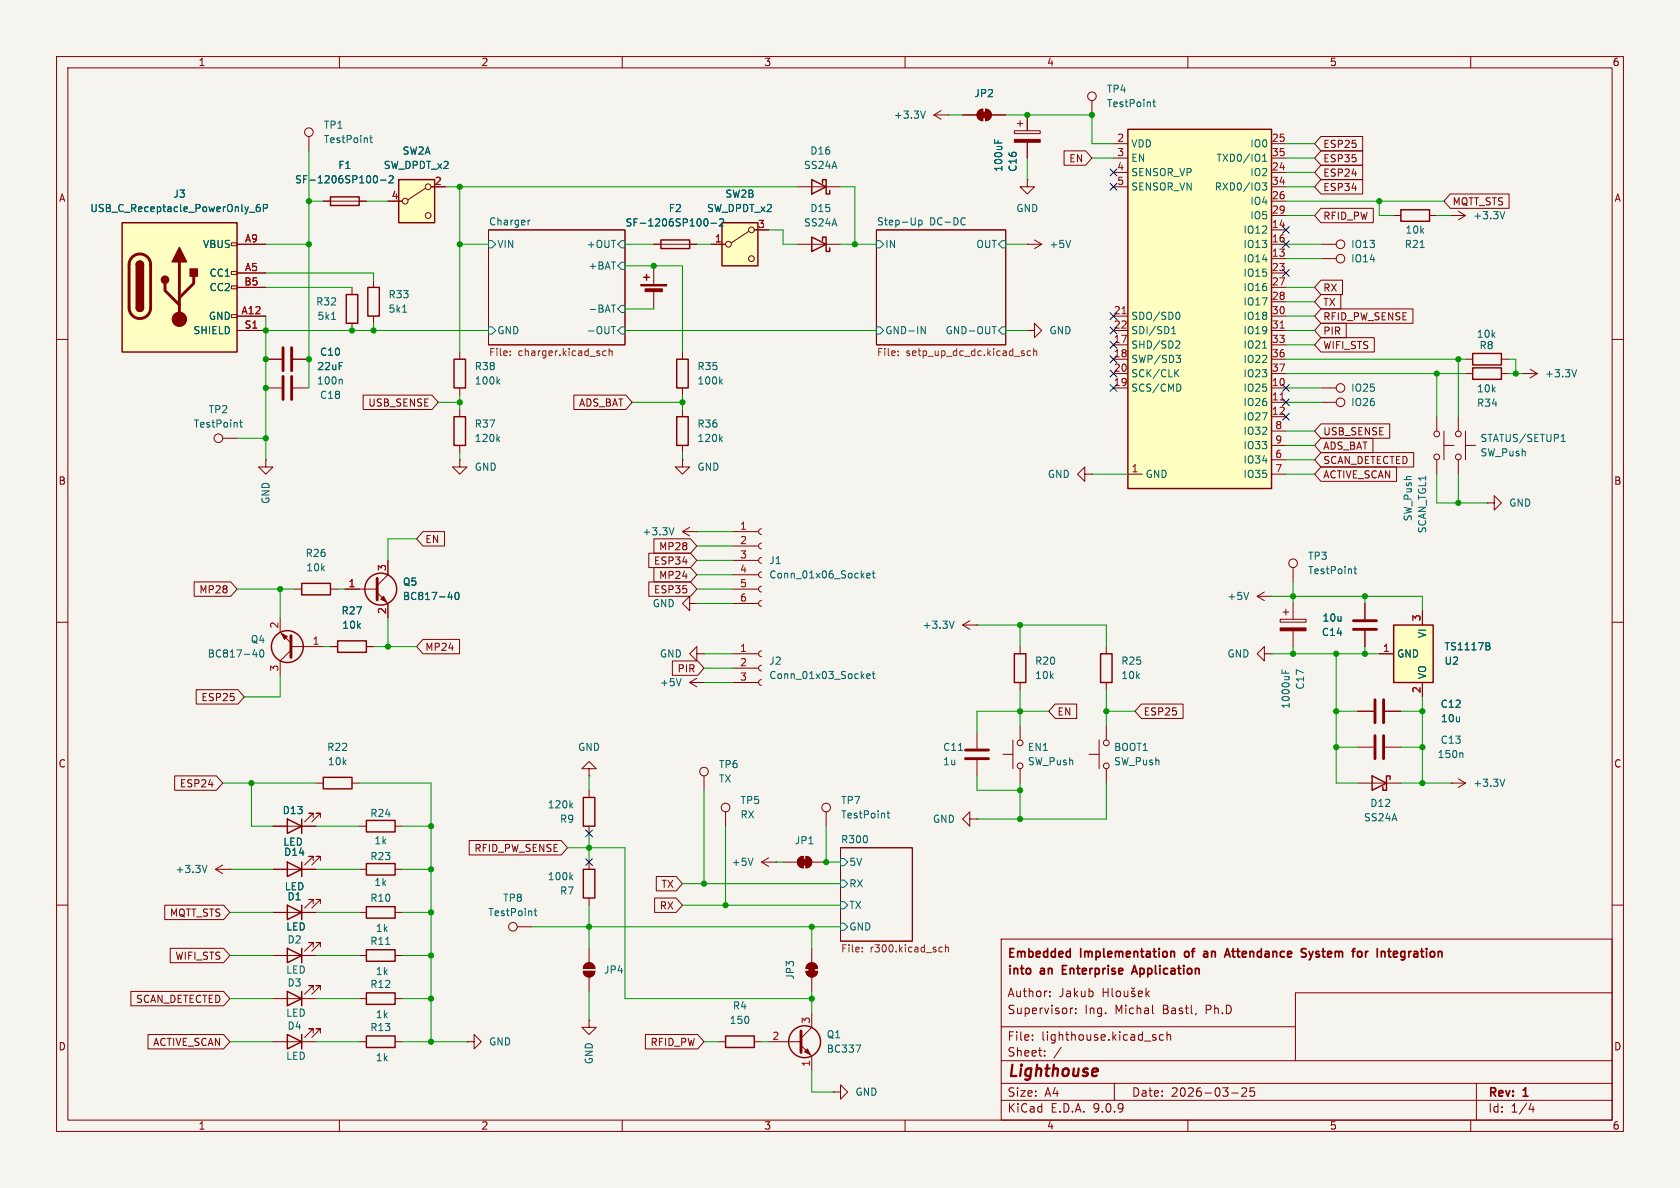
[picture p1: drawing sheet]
<svg xmlns="http://www.w3.org/2000/svg" width="297mm" height="210mm" viewBox="0 0 297 210" stroke-linecap="round" stroke-linejoin="round" font-family="sans-serif">
<path d="M0 0h297v210h-297z" fill="#f5f4ef" stroke="#f5f4ef" stroke-width=".18"/>
<g fill="none" stroke="#840000" stroke-width=".18">
<path d="M10 10h277v190h-277zM12 12h273v186h-273zM60 10v2M110 10v2M160 10v2M210 10v2M260 10v2M246.4 38.1h1.2M252.7 38.1h1.3M256.5 38.1h.1M256.5 38.1h2.6M257.8 37.3l1.3 .8"/>
<path d="M259.1 38.1l-1.3 .8M86.4 40.6h24.1v20.4h-24.1zM154.9 40.6h22.9v20.4h-22.9zM10 60h2M254 73.7v2.5M255.3 78.7h1.7M255.3 76.2v5.1M285 60h2M254 81.3v2.5M10 110h2M285 110h2M148.6 149.9h12.7v16.5h-12.7z"/>
<path d="M10 160h2M142.5 171.7h2a1.02 1.02 0 0 1-1 1 1.02 1.02 0 0 1-1-1zM142.8 170.5a1.02 1.02 0 0 1 1.1-.2 1.02 1.02 0 0 1 .6 .9h-2zM143.5 167.6v2.6M143.5 172.7v2.6M177 166h108v32h-108zM185.6 176.1v.1M185.6 175.3v.1M189.2 178.2v1M189.7 178.2l-.3 .1-.2 .2M190.2 179.1v.1M190.2 178.3v.1"/>
<path d="M195 174.7v1.5M195 175.4h.9M195.9 174.7v1.5M196.6 174.7v1.3l.2 .2M197.4 175.3l.2-.1 .4 .1 .1 .6-.1 .2-.4 .1-.2-.1zM198.7 175.2l.1 .9 .4 .1 .2-.1M199.4 175.2v1M200 174.6l.3 .2 .3-.2M200.6 175.3l-.4-.1-.2 .2 .1 .2 .5 .2v.3h-.6M201.2 175.7l.8-.1-.1-.3-.4-.1-.3 .2 .1 .7h.6M202.6 174.7v1.5M202.7 175.6l.5 .6"/>
<path d="M203.2 175.2l-.6 .6M203.7 179l.3 .2M285 160h2M285 175.5h-56v12M60 198v2M110 198v2M147.3 193h1.3v-1.2l1.3 1.2-1.3 1.3v-1.3M147.3 193h.1M160 198v2M177 194.5h108M177 191.5h108M177 187.5h108"/>
<path d="M182.5 183.8v.1M182.5 183v.1M184.7 185.8v.1M184.7 186.6v.1M187.6 185.1l-1.3 2M197 191.5v3M204 183.4l.3 .1 .1 .2-.2 .2h-.3M204 182.9l.3 .1M205.7 183l-.5-.1-.2 .3v.4l.1 .2h.6M206.3 183l.2-.1 .4 .1 .1 .9M206.3 182.4v1.5M210 198v2"/>
<path d="M217.7 193.2h1.2M219.5 192.4l.6-.1 .2 .1 .1 .3-.9 1.1h.9M221.7 192.3h-.7v.7l.2-.1h.5l.1 .3-.1 .5-.2 .1-.5-.1M229 181.5h-52M260 198v2M261 191.5v6.5M270.7 195l-.4 1.1h.9M271 195.6v1"/>
<circle cx="254" cy="76.7" r=".51"/>
<circle cx="254" cy="80.8" r=".51"/>
</g>
<path d="M194 189l.1 .4" fill="none" stroke="#840000" stroke-width=".4"/>
<g fill="none" stroke="#840000" stroke-width=".3">
<path d="M187.8 171.4h.5M188.6 170.7h-.8v1.5h.8M200.1 172.2l.5-1.5 .5 1.5M200.2 171.8h.7M207.1 168.3h.5v.9M209.5 168.3v.7M212.8 169l.2 .2 .5-.1M212.8 168.3l.5-.1 .2 .2M213.5 168.5l-.5 .1-.2 .2M216.5 169.2l.5-1.5 .5 1.5M216.6 168.8h.7M217.8 168.2h.5"/>
<path d="M230.3 168.4l.5 .1 .1 .4-.3 .3h-.3M230.3 167.7l.6 .1M231.4 168.2l.4 1M231.8 169.2l-.2 .3-.2 .2M232.1 168.2l-.3 1M240.5 168.2l.3 .3v.4l-.3 .3M241.4 168.2v1M241.6 168.3l-.2 .2M245.3 168.2h.6M245.6 169.1l.3 .1M246.6 168.2l-.3 .2v.6l.3 .2M247.1 168.5l-.8 .2"/>
</g>
<g fill="none" stroke="#006464" stroke-width=".18">
<path d="M93.7 38.9l-.3 .3M162.4 39l.4-.1 .2 .3-.1 .5h-.5M162.4 38.9v1.3M170.4 38.5l.2 .1M170.6 39.6l-.2 .2M266 37.4l-.4 1.3M86.4 57.8h.6l.6 .6-.6 .7h-.6zM86.4 42.5h.6l.6 .7-.6 .6h-.6zM108.1 57.7h.7M108.1 53.9h.7M109.9 57.8h.6v1.3h-.6l-.7-.7zM109.9 46.4h.6v1.2h-.6l-.7-.6z"/>
<path d="M109.9 54h.6v1.2h-.6l-.7-.6zM109.9 42.5h.6v1.3h-.6l-.7-.6zM154.9 42.5h.7l.6 .7-.6 .6h-.7zM154.9 57.8h.7l.6 .6-.6 .7h-.7zM162.9 57.7l.7 1.3v-1.3M175.4 57.7h.7M177.2 42.5h.6v1.3h-.6l-.7-.6zM177.2 57.8h.6v1.3h-.6l-.7-.7zM251.1 43.8h.7M148.6 159.4h.6l.7 .6-.7 .7h-.6zM148.6 155.6h.6l.7 .6-.7 .6h-.6zM148.6 151.8h.6l.7 .6-.7 .6h-.6z"/>
<path d="M148.6 163.2h.6l.7 .6-.7 .7h-.6z"/>
</g>
<g fill="none" stroke="#725600" stroke-width=".18">
<path d="M90.2 62.7v.2M90.2 62.1v.1M107.1 62.1l-.3-.1-.3 .3 .2 .5h.4M107.7 62.1l.2-.1 .3 .1v.8M107.7 61.6v1.3M158.8 62.7v.2M158.8 62.1v.1M180.9 62.4l.2 .2-.2 .3M180.9 62l.1 .1M182.2 62.1l-.4-.1-.2 .3 .1 .5h.5M182.7 62.1l.2-.1 .3 .1 .1 .8M182.7 61.6v1.3"/>
<path d="M152.4 168.2v.1M152.4 167.5v.1M166.1 168.2h.5M166.1 167.5h.5M167.1 167.6l.2-.2 .3 .1 .1 .8M167.1 167v1.3"/>
</g>
<path d="M247.6 37.1h5.1v2h-5.1z" fill="none" stroke="#840000" stroke-width=".25"/>
<g fill="#840000" stroke="#840000" stroke-width=".18">
<path d="M143 170.9h1v1.1h-1z"/>
<path d="M142.5 171.7h2a1.02 1.02 0 0 1-1 1 1.02 1.02 0 0 1-1-1z"/>
<path d="M142.8 170.5a1.02 1.02 0 0 1 1.1-.2 1.02 1.02 0 0 1 .6 .9h-2z"/>
</g>
<path d="M199.4 22.9h25.4v63.5h-25.4z" fill="#ffffc2"/>
<path d="M199.4 22.9h25.4v63.5h-25.4zM260.3 62.5h5.1v2h-5.1zM242.6 137.2l2.5 1.2-2.5 1.3zM245.7 137.8v-.6h-.6v2.5h-.6v-.6" fill="none" stroke="#840000" stroke-width=".25"/>
<g fill="none" stroke="#840000" stroke-width=".18">
<path d="M196.8 25.4h2.6M196.8 27.9h2.6M196.8 30.5h2.6M196.8 33h2.6M224.8 25.4h2.5M224.8 27.9h2.5M224.8 30.5h2.5M224.8 33h2.5M224.8 35.6h2.5M224.8 38.1h2.5M196.8 55.9h2.6M196.8 58.4h2.6"/>
<path d="M224.8 55.9h2.5M224.8 58.4h2.5M224.8 40.6h2.5M224.8 43.2h2.5M224.8 45.7h2.5M224.8 48.3h2.5M224.8 50.8h2.5M224.8 53.3h2.5M233.7 43.2h2.5M233.7 45.7h2.5M196.8 61h2.6M196.8 63.5h2.6"/>
<path d="M196.8 66h2.6M196.8 68.6h2.6M224.8 61h2.5M224.8 63.5h2.5M224.8 66h2.5M224.8 68.6h2.5M224.8 71.1h2.5M224.8 73.7h2.5M224.8 76.2h2.5M224.8 78.7h2.5M257.8 73.7v2.5M259.1 63.5h1.2"/>
<path d="M259.1 78.7h1.8M259.1 76.2v5.1M265.4 63.5h1.3M199.4 83.8h2.5M224.8 83.8h2.5M224.8 81.3h2.5M257.8 81.3v2.5M241.3 106.7v2.8M241.3 111.5v2.8M240 138.4h7.6"/>
<circle cx="237" cy="45.7" r=".76"/>
<circle cx="237" cy="43.2" r=".76"/>
<circle cx="257.8" cy="76.7" r=".51"/>
<circle cx="257.8" cy="80.8" r=".51"/>
</g>
<g fill="none" stroke="#006464" stroke-width=".18">
<path d="M223.2 32.3h.7l-.4 .5 .4 .1v.6l-.2 .1-.5-.1M223.2 28.5h.7M223.2 27.6l.4-.4v1.3M207.1 59h.8M207.1 58.1l.4-.4v1.3M208.2 55.2a.68 .68 0 0 1 .4 .6 .68 .68 0 0 1-.4 .7M207.9 65.9l.5 .7M207.9 62.8h.8l-.4 .5 .3 .1 .1 .4-.2 .3h-.4M208 60.3h.5l.1 .3-.8 .9h.8M208.4 65.3l-.7 .8M208.5 68l.3 .4-.3 .7M223.2 61.5h.7"/>
<path d="M276 78h.7M276.2 77l.2-.2v1.2"/>
</g>
<path d="M198.4 55.5h.7M226.3 58h.7M226.3 70.7h.7" fill="none" stroke="#a90000" stroke-width=".18"/>
<path d="M239.3 111.3h4M239.3 109.7h4" fill="none" stroke="#840000" stroke-width=".51"/>
<path d="M70.5 31.8h6.3v7.6h-6.3z" fill="#ffffc2"/>
<g fill="none" stroke="#840000" stroke-width=".18">
<path d="M54.6 24.1v2.6M57.1 35.6h7.7M68.6 35.6h2.5M75.2 33.3l-3.1 2M76.2 33h2.5M256.5 138.4h.1M256.5 138.4h2.6M257.8 137.7l1.3 .7M259.1 138.4l-1.3 .8"/>
<circle cx="54.6" cy="23.4" r=".76"/>
<circle cx="71.6" cy="35.6" r=".51"/>
<circle cx="75.7" cy="38.1" r=".51"/>
<circle cx="75.7" cy="33" r=".51"/>
</g>
<path d="M58.4 34.8h5.1v1.5h-5.1zM70.5 31.8h6.3v7.6h-6.3z" fill="none" stroke="#840000" stroke-width=".25"/>
<path d="M65.4 24.4h.4M65.5 23.9v1.1l.3 .2M66.2 31.1h.1a.68 .68 0 0 1 .5 .6 .68 .68 0 0 1-.5 .6h-.1M67.3 31.8h.9M68.8 31.2l.5-.1 .2 .3-.8 .9h.8M266 137.7l-.4 1.3" fill="none" stroke="#006464" stroke-width=".18"/>
<path d="M246.4 110.5h7v10.2h-7z" fill="#ffffc2"/>
<g fill="none" stroke="#840000" stroke-width=".25">
<path d="M61.2 52.1h2v5.1h-2zM260.3 65h5.1v2.1h-5.1zM194.6 115.6h2v5.1h-2zM246.4 110.5h7v10.2h-7zM64.8 145h5v2.1h-5zM103.1 141h2.1v5.1h-2.1zM103.1 153.7h2.1v5.1h-2.1zM50.8 167.6l2.5 1.3-2.5 1.3zM50.8 175.3l2.5 1.2-2.5 1.3zM53.3 167.6v2.6M53.3 175.3v2.5M64.8 175.5h5v2h-5z"/>
<path d="M64.8 167.9h5v2h-5zM50.8 182.9l2.5 1.3-2.5 1.2zM53.3 182.9v2.5M64.8 183.1h5v2.1h-5zM128.3 183.1h5v2.1h-5z"/>
<circle cx="142.2" cy="184.1" r="2.82"/>
</g>
<g fill="none" stroke="#840000" stroke-width=".18">
<path d="M193 17.8v2.5M181.6 31.8v1.2h1.3l-1.3 1.3-1.3-1.3h1.3M181.6 31.8h.1M62.2 50.8v1.3M62.2 57.2v1.2M233.7 68.6h2.5M233.7 71.1h2.5M259.1 66h1.2M265.4 66h1.3M269.2 66h.1M269.2 66h2.6M270.5 65.3l1.3 .7"/>
<path d="M271.8 66l-1.3 .8M120.6 94h2.6M120.6 94l1.3 .7M121.9 93.2l-1.3 .8M123.2 94h.1M129.5 94h4.6M129.5 96.5h4.6M129.5 99.1h4.6M134.6 93.5l-.3 .1-.2 .4 .2 .3 .3 .2M134.6 96l-.3 .2-.2 .3 .2 .4 .3 .1M134.6 98.6l-.3 .1-.2 .4 .2 .3 .3 .2M262.9 88.9h1.3v1.3l1.2-1.3-1.2-1.3v1.3"/>
<path d="M262.9 88.9h.1M121.9 106.7v1.3l-1.3-1.3 1.3-1.3v1.3h1.3M123.2 106.7h.1M123.2 115.6v1.2l-1.3-1.2 1.3-1.3v1.3h1.3M123.2 119.9l-1.3 .8M124.5 115.6h.1M129.5 115.6h4.6M129.5 118.1h4.6M129.5 101.6h4.6M129.5 104.1h4.6M129.5 106.7h4.6M134.6 115.1l-.3 .1-.2 .4 .2 .3 .3 .2"/>
<path d="M134.6 117.6l-.3 .2-.2 .3 .2 .4 .3 .1M134.6 101.1l-.3 .1-.2 .4 .2 .4 .3 .1M134.6 103.6l-.3 .2-.2 .3 .2 .4 .3 .1M134.6 106.2l-.3 .1-.2 .4 .2 .3 .3 .2M195.6 114.3v1.3M243.8 115.6h2.6M251.5 108v2.5M104.1 135.9h1.3l-1.3-1.3-1.2 1.3h1.2v1.3M104.1 137.2h.1M104.1 139.7v1.3M121.9 120.7h2.6M121.9 120.7l1.3 .7"/>
<path d="M124.5 120.7h.1M124.5 137.2v2.5M129.5 120.7h4.6M134.6 120.1l-.3 .2-.2 .4 .2 .3 .3 .2M195.6 120.7v1.2M240 132.1h2.8M240 125.7h2.8M244.9 132.1h2.7M244.9 125.7h2.7M251.5 120.7v2.5M63.5 146.1h1.3M69.8 146.1h1.3"/>
<path d="M104.1 146.1v1.2M104.1 152.4v1.3M104.1 158.8v1.2M134.6 152.4l1.3 .8M134.6 152.4h2.6M135.9 151.6l-1.3 .8M137.2 152.4h.1M138.4 152.4h2.6M141.3 151.7l.7-.3v2a1.02 1.02 0 0 1-.9-.6 1.02 1.02 0 0 1 .2-1.1zM142.5 151.4a1.02 1.02 0 0 1 1 1 1.02 1.02 0 0 1-1 1zM143.5 152.4h2.5M146 143.5v2.6"/>
<path d="M171.4 144.8v-1.3l-1.2 1.3 1.2 1.3v-1.3h1.3M172.7 144.8h.1M48.3 168.9h7.6M48.3 176.5h7.6M55.4 167.4v-.8h-.8h.8l-1.6 1.5M55.4 175v-.8h-.8h.8l-1.6 1.6M56.6 167.4v-.8h-.7h.7l-1.5 1.5M56.6 175v-.8h-.7h.7l-1.5 1.6M63.5 168.9h1.3M63.5 176.5h1.3M69.8 168.9h1.3M69.8 176.5h1.3"/>
<path d="M91.4 163.8h2.6M103.1 171.7h2.1a1.02 1.02 0 0 1-1.1 1 1.02 1.02 0 0 1-1-1zM103.4 170.5a1.02 1.02 0 0 1 1.1-.2 1.02 1.02 0 0 1 .7 .9h-2.1zM104.1 167.6v2.6M104.1 172.7v2.6M143.5 179.1v2.5l-1.9 1.9M48.3 184.2h7.6M55.4 182.6v-.7h-.8h.8l-1.6 1.5M56.6 182.6v-.7h-.7h.7l-1.5 1.5M63.5 184.2h1.3M69.8 184.2h1.3M82.5 184.2h1.3v-1.3l1.3 1.3-1.3 1.2v-1.2"/>
<path d="M82.5 184.2h.1M104.1 180.3v1.3h1.3l-1.3 1.3-1.2-1.3h1.2M104.1 180.3h.1M127 184.2h1.3M133.3 184.2h1.3M135.9 184.2h5.7M141.6 184.8l1.9 1.9v2.5"/>
<circle cx="193" cy="17" r=".76"/>
<circle cx="237" cy="71.1" r=".76"/>
<circle cx="237" cy="68.6" r=".76"/>
<circle cx="124.5" cy="136.4" r=".76"/>
<circle cx="146" cy="142.7" r=".76"/>
<circle cx="90.7" cy="163.8" r=".76"/>
</g>
<g fill="none" stroke="#006464" stroke-width=".18">
<path d="M203.8 18h.5M204 17.6v1.1l.3 .2M58.6 56.5h.7M278.7 65.3l-.4 1.3M119.1 93.3l-.4 1.3M120.4 120l-.4 1.2M153.2 119.5l.6-.1v-.2l-.4-.1-.2 .2 .1 .6h.5M153.2 101.8l.6-.2v-.2l-.4-.1-.2 .2 .1 .6h.5M154.2 119.1h.5M154.2 101.3h.5M154.4 118.7v1.1l.3 .2M154.4 100.9v1.1l.3 .2"/>
<path d="M263.1 113.6l.3 .3-.3 .3 .3 .3v.3l-.2 .1M258.4 133.1l.2 .2v.6M100.9 142.3l.3 .5M100.9 155l.3 .5M101.2 142l-.4 .5M101.2 154.7l-.4 .5M133.1 151.7l-.4 1.3M156.8 143.8h.5M157 143.3v1.1l.3 .2M68.2 166.9h.7M94.4 161h.5M94.6 160.6v1.1l.3 .2"/>
<path d="M151.3 184.7h.8l-.5 1.3"/>
</g>
<g fill="#840000" stroke="#840000" stroke-width=".18">
<path d="M103.1 171.7h2.1a1.02 1.02 0 0 1-1.1 1 1.02 1.02 0 0 1-1-1z"/>
<path d="M103.4 170.5a1.02 1.02 0 0 1 1.1-.2 1.02 1.02 0 0 1 .7 .9h-2.1z"/>
<path d="M141.7 151.9h1v1h-1z"/>
<path d="M141.3 151.7l.7-.3v2a1.02 1.02 0 0 1-.9-.6 1.02 1.02 0 0 1 .2-1.1z"/>
<path d="M142.5 151.4a1.02 1.02 0 0 1 1 1 1.02 1.02 0 0 1-1 1z"/>
<path d="M142.2 185.9l.5-.5 .6 1z"/>
</g>
<path d="M243.1 123.7v4.1M243.1 130v4.1M244.6 123.7v4.1M244.6 130v4.1M141.6 182.2v3.9" fill="none" stroke="#840000" stroke-width=".51"/>
<path d="M21.6 39.4h20.3v22.8h-20.3z" fill="#ffffc2"/>
<g fill="none" stroke="#840000" stroke-width=".18">
<path d="M166.4 19.6l-1.3 .7M173 19.6l.7-.3v2a1.02 1.02 0 0 1-.9-.6 1.02 1.02 0 0 1 .2-1.1zM174.2 19.3a1.02 1.02 0 0 1 1.1 1 1.02 1.02 0 0 1-1.1 1zM141 33h7.6M165.1 20.3l1.3 .8M165.1 20.3h2.5M167.6 20.3h.1M170.2 20.3h2.5M175.3 20.3h2.5M179.3 23.1h4.6v.5h-4.6zM179.8 21.8h1M180.3 21.3v1.1"/>
<path d="M181.6 20.3v2.8M181.6 25.1v2.8M40.9 42.9h1v.5h-1zM40.9 48h1v.5h-1zM40.9 50.5h1v.6h-1zM40.9 55.6h1v.5h-1zM41.9 43.2h5.1M41.9 48.3h5.1M41.9 50.8h5.1M41.9 55.9h5.1M41.9 58.4h5.1M66 49.5v1.3"/>
<path d="M66 55.9v1.3M115.6 43.2h7.6M141 43.2h7.6M181.6 58.4h1.3v-1.2l1.2 1.2-1.2 1.3v-1.3M181.6 58.4h.1M181.6 43.2h.1M181.6 43.2h2.5M182.9 42.4l1.2 .8M184.1 43.2l-1.2 .7M39.4 77.5h2.5M47 68.6h2.8M47 63.5h2.8"/>
<path d="M51.8 68.6h2.8M51.8 63.5h2.8M81.3 62.2v1.3M81.3 68.6v1.3M81.3 72.4v1.3M81.3 78.7v1.3M120.6 62.2v1.3M120.6 68.6v1.3M120.6 72.4v1.3M120.6 78.7v1.3M47 81.3v1.3h1.3l-1.3 1.2-1.3-1.2h1.3M47 81.3h.1"/>
<path d="M68.6 99.1v2.5l-1.9 1.9M81.3 81.3v1.3h1.2l-1.2 1.2-1.3-1.2h1.3M81.3 81.3h.1M120.6 81.3v1.3h1.3l-1.3 1.2-1.2-1.2h1.2M120.6 81.3h.1M191.8 83.8v-1.2l-1.3 1.2 1.3 1.3v-1.3h1.2M193 83.8h.1M49.5 109.2v2.6l1.9 1.9M51.4 114.3h5.7M51.4 114.9l-1.9 1.9v2.6M52.1 104.1h1.2M58.4 114.3h1.3"/>
<path d="M58.4 104.1h1.3M61 104.1h5.7M64.8 114.3h1.2M66.7 104.8l1.9 1.9v2.5M180.3 114.3v1.3M222.2 105.4l1.3 .8M222.2 105.4h2.6M223.5 115.6v-1.3l-1.3 1.3 1.3 1.2v-1.2h1.3M223.5 104.6l-1.3 .8M224.8 115.6h.1M224.8 105.4h.1M226.3 109.5h4.6v.5h-4.6z"/>
<path d="M226.8 108.2h1M227.3 107.7v1M228.6 100.3v2.6M228.6 106.7v2.8M228.6 111.5v2.8M172.7 129.5v2.8M172.7 134.4v2.8M177.3 133.4h1.8M179.1 130.8v5.1M180.3 120.7v1.2M180.3 128.3v2.5M180.3 135.9v2.5"/>
<path d="M48.3 153.7h7.6M55.4 159.8v-.8h-.8h.8l-1.6 1.5M55.4 152.1v-.7h-.8h.8l-1.6 1.5M56.6 159.8v-.8h-.7h.7l-1.5 1.5M56.6 152.1v-.7h-.7h.7l-1.5 1.5M63.5 153.7h1.3M69.8 153.7h1.3M128.3 143.5v2.6M48.3 161.3h7.6M63.5 161.3h1.3M69.8 161.3h1.3"/>
<circle cx="38.6" cy="77.5" r=".76"/>
<circle cx="228.6" cy="99.6" r=".76"/>
<circle cx="180.3" cy="131.3" r=".51"/>
<circle cx="180.3" cy="135.4" r=".51"/>
<circle cx="128.3" cy="142.7" r=".76"/>
</g>
<g fill="none" stroke="#840000" stroke-width=".25">
<path d="M21.6 39.4h20.3v22.8h-20.3zM143.5 31.8l2.5 1.2-2.5 1.3zM145.4 32.4v-.6h.6v2.5h.7v-.6M24.1 46.8a.64 .64 0 0 1 .6-.6 .64 .64 0 0 1 .7 .6M24.1 54.4a.64 .64 0 0 0 .6 .6 .64 .64 0 0 0 .7-.6M65 50.8h2.1v5.1h-2.1zM116.8 42.4h5.1v1.5h-5.1zM143.5 41.9l2.5 1.3-2.5 1.3zM145.4 42.5v-.6h.6v2.6h.7v-.7M80.3 73.7h2v5h-2zM80.3 63.5h2v5.1h-2zM119.6 63.5h2.1v5.1h-2.1z"/>
<path d="M119.6 73.7h2.1v5h-2.1zM53.3 103.1h5.1v2.1h-5.1zM59.7 113.3h5.1v2h-5.1zM179.3 115.6h2.1v5.1h-2.1zM50.8 152.4l2.5 1.3-2.5 1.2zM53.3 152.4v2.5M64.8 152.7h5v2h-5zM50.8 160l2.5 1.3-2.5 1.3zM53.3 160v2.6M64.8 160.3h5v2h-5z"/>
<circle cx="50.8" cy="114.3" r="2.82"/>
<circle cx="67.3" cy="104.1" r="2.82"/>
</g>
<path d="M23.4 45.5a1.91 1.91 0 0 1 2-.5 1.91 1.91 0 0 1 1.2 1.8v7.6a1.91 1.91 0 0 1-1.9 1.9 1.91 1.91 0 0 1-1.9-1.9v-7.8l.2-.6zM29.2 50.1v1.3l2.5 2.5M31.7 46.3v10.1M34.3 48.8v1.3l-2.6 2.5M50 61.5v4M50 66.5v4.1M51.6 61.5v4M51.6 66.5v4.1M51.4 112.4v3.8M66.7 102.2v3.8M170.7 132.6h4.1M170.7 134.1h4.1" fill="none" stroke="#840000" stroke-width=".51"/>
<g fill="#840000" stroke="#840000" stroke-width=".25">
<path d="M24.1 46.8h1.3v7.6h-1.3z"/>
<path d="M24.3 46.3a.64 .64 0 0 1 .7-.1 .64 .64 0 0 1 .4 .6h-1.3z"/>
<path d="M24.1 54.4h1.3a.64 .64 0 0 1-.7 .6 .64 .64 0 0 1-.6-.6z"/>
<path d="M31.7 43.7l1.3 2.6h-2.6z"/>
<path d="M33.6 47.6h1.3v1.2h-1.3z"/>
<circle cx="29.2" cy="49.5" r=".63"/>
</g>
<g fill="#840000" stroke="#840000" stroke-width=".18">
<path d="M179.3 24.6h4.6v.5h-4.6z"/>
<path d="M173.5 19.8h1v1h-1z"/>
<path d="M173 19.6l.7-.3v2a1.02 1.02 0 0 1-.9-.6 1.02 1.02 0 0 1 .2-1.1z"/>
<path d="M174.2 19.3a1.02 1.02 0 0 1 1.1 1 1.02 1.02 0 0 1-1.1 1z"/>
<path d="M67.3 105.9l.5-.5 .5 1z"/>
<path d="M49.8 112l1 .5-.5 .5z"/>
<path d="M226.3 111h4.6v.5h-4.6z"/>
<circle cx="31.7" cy="56.4" r="1.27"/>
</g>
<g fill="none" stroke="#006464" stroke-width=".18">
<path d="M163.6 19.6l-.4 1.3M44.1 37.5h1M45.9 36.1l-.4 .1a.86 .86 0 0 0 0 1.2l.5-.1v-.4l-.2-.3-.4 .1-.1 .2M46.6 36.8l.6-.1 .1-.1-.1-.3-.6-.2v1.3M124.6 38.7h.1a.68 .68 0 0 1 .5 .6 .68 .68 0 0 1-.5 .6h-.1M125.7 39.5h1M127.2 38.8l.5-.1 .2 .3-.7 .9h.7M175.8 24.7v.6M176.4 24.9v.4M71.2 55.2h.7M189.3 42.5l-.4 1.3M42.4 74.7h.4"/>
<path d="M42.5 74.2v1.1l.3 .2M60.3 67l.2 .2v.7M88 77.6l.3 .4M88 67.4l.3 .5M88.3 77.2l-.4 .5M88.3 67l-.4 .5M127.4 67.4l.3 .5M127.4 77.6l.3 .4M127.7 67l-.5 .5M127.7 77.2l-.5 .5M44.7 115.7h.8M45.3 115.3v.8"/>
<path d="M46 115l.2-.1a.68 .68 0 0 1 .5 .6 .68 .68 0 0 1-.5 .6l-.2-.1-.1-.3zM79.2 105.6h.8M79.8 105.1v.9M80.5 104.8l.2-.1a.68 .68 0 0 1 .5 .7 .68 .68 0 0 1-.5 .6l-.2-.1-.1-.4zM220.7 104.7l-.4 1.3M226.6 118.4v.6M227.2 118.6v.4M239.4 100.6h.4M239.5 100.1v1.1l.3 .2M169.5 132.7h.7"/>
</g>
<path d="M127.6 39.4h6.4v7.6h-6.4z" fill="#ffffc2"/>
<g fill="none" stroke="#840000" stroke-width=".18">
<path d="M57.1 35.6h1.3M63.5 35.6h1.3M68.6 35.6h2.5M76.2 33h2.5M170.2 20.3h2.5M175.3 20.3h2.5M181.6 20.3v2.8M181.6 25.1v2.8M188.1 26.7h3.8l1.1 1.2-1.1 1.3h-3.8zM233.5 24.1h7.4v2.6h-7.4l-1.1-1.3zM233.5 31.7h7.4v2.6h-7.4l-1.1-1.3zM233.5 36.8h9.3v2.6h-9.3l-1.1-1.3z"/>
<path d="M233.5 29.2h7.4v2.6h-7.4l-1.1-1.3zM233.5 26.7h7.4v2.5h-7.4l-1.1-1.3zM256.4 34.3h10.4v2.5h-10.4l-1.1-1.2zM41.9 43.2h5.1M41.9 48.3h5.1M41.9 50.8h5.1M41.9 55.9h5.1M41.9 58.4h5.1M115.6 43.2h1.2M115.6 47v3.3M115.6 51.3v3.3M121.9 43.2h1.3"/>
<path d="M125.7 43.2h2.6M132.4 40.9l-3.1 2M133.3 40.6h2.6M233.5 57.1h4.5v2.6h-4.5l-1.1-1.3zM233.5 52.1h3.5v2.5h-3.5l-1.1-1.3zM233.5 49.5h3.8v2.6h-3.8l-1.1-1.3zM233.5 59.7h9.5v2.5h-9.5l-1.1-1.2zM233.5 54.6h16.3v2.6h-16.3l-1.1-1.3zM47 63.5h2.8M51.8 63.5h2.8M64.2 69.8h12.2l1.1 1.3-1.1 1.3h-12.2zM101.5 69.8h9.1l1.2 1.3-1.2 1.3h-9.1z"/>
<path d="M233.5 77.5h9.2v2.5h-9.2l-1.1-1.3zM233.5 74.9h12.2v2.6h-12.2l-1.1-1.3zM68.6 99.1v2.5M74.8 94h3.8v2.5h-3.8l-1.1-1.2zM114.7 97.8h7.4l1.1 1.3-1.1 1.2h-7.4zM115.6 95.2h6.5l1.1 1.3-1.1 1.3h-6.5zM233.5 80h16.4v2.6h-16.4l-1.1-1.3zM233.5 82.5h13.4v2.6h-13.4l-1.1-1.3zM34.3 102.9h6.5l1.1 1.2-1.1 1.3h-6.5zM58.4 114.3h1.3M61 104.1h2.5M64.8 114.3h1.2"/>
<path d="M68.6 106.7v2.5M74.8 113h6.4v2.6h-6.4l-1.1-1.3zM114.7 102.9h7.4l1.1 1.2-1.1 1.3h-7.4zM115.6 100.3h6.5l1.1 1.3-1.1 1.3h-6.5zM118.9 116.8h4.4l1.2 1.3-1.2 1.3h-4.4zM170.2 110.5l1.2 .8M170.2 110.5h2.5M171.4 109.7l-1.2 .8M172.7 110.5h.1M241.3 106.7v2.8M241.3 111.5v2.8M243.8 115.6h2.6"/>
<path d="M251.5 108v2.5M30.9 137.2h7.4l1.1 1.2-1.1 1.3h-7.4zM34.7 121.9h7.4l1.1 1.3-1.1 1.3h-7.4zM55.9 138.4h1.2M62.2 138.4h1.3M186.5 124.5h3.8v2.5h-3.8l-1.1-1.3zM192.5 133.4h1.8M194.3 130.8v5.1M195.6 128.3v2.5M195.6 135.9v2.5M201.8 124.5h7.4v2.5h-7.4l-1.1-1.3zM240 125.7h2.8"/>
<path d="M244.9 125.7h2.7M251.5 120.7v2.5M38.1 153.7l1.3 .7M38.1 153.7h2.5M39.4 152.9l-1.3 .8M40.6 153.7h.1M48.3 153.7h2.5M48.3 146.1h7.6M53.3 153.7h2.6M55.4 144.5v-.7h-.8h.8l-1.6 1.5M56.6 144.5v-.7h-.7h.7l-1.5 1.5M82.9 148.6h16.3l1.1 1.3-1.1 1.2h-16.3z"/>
<path d="M115.7 158.7h3.8l1.1 1.3-1.1 1.3h-3.8zM116 154.9h3.5l1.1 1.3-1.1 1.3h-3.5zM23.1 175.3h16.4l1.1 1.2-1.1 1.3h-16.4zM29.1 160h10.4l1.1 1.3-1.1 1.3h-10.4zM30.1 167.6h9.4l1.1 1.3-1.1 1.3h-9.4zM48.3 161.3h2.5M53.3 161.3h2.6M26.2 182.9h13.3l1.1 1.3-1.1 1.2h-13.3zM114.1 182.9h9.2l1.2 1.3-1.2 1.2h-9.2z"/>
<circle cx="128.8" cy="43.2" r=".51"/>
<circle cx="132.8" cy="45.7" r=".51"/>
<circle cx="132.8" cy="40.6" r=".51"/>
<circle cx="195.6" cy="131.3" r=".51"/>
<circle cx="195.6" cy="135.4" r=".51"/>
</g>
<path d="M127.6 39.4h6.4v7.6h-6.4zM113.8 49h1M114.3 48.5v1M57.1 137.4h5.1v2h-5.1zM50.8 144.8l2.5 1.3-2.5 1.2zM53.3 144.8v2.5" fill="none" stroke="#840000" stroke-width=".25"/>
<g fill="none" stroke="#006464" stroke-width=".18">
<path d="M44.1 37.5h1M45.9 36.1l-.4 .1a.86 .86 0 0 0 0 1.2l.5-.1v-.4l-.2-.3-.4 .1-.1 .2M46.6 36.8l.6-.1 .1-.1-.1-.3-.6-.2v1.3M66.2 31.1h.1a.68 .68 0 0 1 .5 .6 .68 .68 0 0 1-.5 .6h-.1M67.3 31.8h.9M68.8 31.2l.5-.1 .2 .3-.8 .9h.8M124.6 38.7h.1a.68 .68 0 0 1 .5 .6 .68 .68 0 0 1-.5 .6h-.1M125.7 39.5h1M127.2 38.8l.5-.1 .2 .3-.7 .9h.7M175.8 24.7v.6M176.4 24.9v.4M79.2 105.6h.8"/>
<path d="M79.8 105.1v.9M80.5 104.8l.2-.1a.68 .68 0 0 1 .5 .7 .68 .68 0 0 1-.5 .6l-.2-.1-.1-.4zM168.7 109.8l-.4 1.3M263.1 113.6l.3 .3-.3 .3 .3 .3v.3l-.2 .1M36.6 153l-.4 1.2"/>
</g>
<g fill="#840000" stroke="#840000" stroke-width=".18">
<path d="M113.3 50.3h4.6v.2h-4.6z"/>
<path d="M114 51.1h3.1v.5h-3.1z"/>
</g>
<g fill="none" stroke="#009600" stroke-width=".18">
<path d="M54.6 26.7v41.9M54.6 35.6h2.5M64.8 35.6h3.8M78.7 33h62.3M81.3 33v29.2M148.6 33h2.5v10.2M167.6 20.3h2.6M177.8 20.3h15.2v5.1h3.8M181.6 27.9v3.9M193 27.9h3.8M227.3 33h5.1M227.3 35.6h28"/>
<path d="M227.3 38.1h5.1M227.3 25.4h5.1M227.3 27.9h5.1M227.3 30.5h5.1M243.8 35.6v2.5h2.6M254 38.1h2.5M47 55.9v25.4M47 50.8h15.2M47 58.4h39.4M47 43.2h7.6M47 48.3h19v1.2M66 57.2v1.2"/>
<path d="M81.3 43.2h5.1M110.5 58.4h44.4M110.5 43.2h5.1M110.5 47h10.1v15.2M110.5 54.6h5.1M123.2 43.2h2.5M135.9 40.6h2.5v2.6h2.6M148.6 43.2h6.3M177.8 58.4h3.8M177.8 43.2h3.8M227.3 50.8h5.1M227.3 58.4h5.1"/>
<path d="M227.3 43.2h6.4M227.3 55.9h5.1M227.3 45.7h6.4M227.3 53.3h5.1M41.9 77.5h5.1M77.5 71.1h3.8M81.3 69.9v2.5M111.8 71.1h8.8M120.6 69.9v2.5M227.3 71.1h6.4M227.3 66h31.8M227.3 63.5h31.8"/>
<path d="M227.3 76.2h5.1M227.3 78.7h5.1M227.3 68.6h6.4M227.3 61h5.1M254 66v7.7M257.8 63.5v10.2M266.7 66h2.5M266.7 63.5h1.3v2.5M73.7 95.3h-5.1v3.8M81.3 80v1.3M120.6 80v1.3M123.2 99.1h6.3"/>
<path d="M123.2 94h6.3M123.2 96.5h6.3M193 83.8h6.4M227.3 81.3h5.1M227.3 83.8h5.1M254 83.8v5.1h8.9M257.8 83.8v5.1M41.9 104.1h10.2M49.5 104.1v5.1M49.5 119.4v3.8h-6.3M57.1 114.3h1.3M59.7 104.1h1.3"/>
<path d="M66 114.3h7.7M68.6 109.2v5.1M123.2 104.1h6.3M123.2 101.6h6.3M123.2 106.7h6.3M124.5 115.6h5M124.5 118.1h5M172.7 110.5h22.9v3.8M180.3 110.5v3.8M224.8 115.6h19M224.8 105.4h26.7v2.6M228.6 102.9v3.8"/>
<path d="M228.6 114.3v1.3M236.2 115.6v22.8h3.8M241.3 105.4v1.3M241.3 114.3v1.3M39.4 138.4h16.5M44.4 138.4v7.7h3.9M63.5 138.4h12.7v45.8M104.1 137.2v2.5M124.5 139.7v16.5M124.5 120.7h5M172.7 137.2v2.5h7.6M180.3 121.9v6.4"/>
<path d="M180.3 138.4v6.4M185.4 125.7h-12.7v3.8M195.6 121.9v6.4M195.6 138.4v6.4h-22.9M195.6 125.7h5.1M236.2 125.7h3.8M236.2 132.1h3.8M247.6 138.4h8.9M247.6 125.7h3.9M247.6 132.1h3.9M251.5 123.2v15.2M40.6 153.7h7.7"/>
<path d="M55.9 146.1h7.6M55.9 153.7h7.6M71.1 146.1h5.1M71.1 153.7h5.1M100.3 149.9h10.2v26.6h33M104.1 147.3v5.1M120.6 156.2h28M128.3 146.1v13.9M137.2 152.4h1.2M146 146.1v6.3h2.6M40.6 161.3h7.7M40.6 168.9h7.7"/>
<path d="M40.6 176.5h7.7M55.9 161.3h7.6M55.9 168.9h7.6M55.9 176.5h7.6M71.1 161.3h5.1M71.1 168.9h5.1M71.1 176.5h5.1M94 163.8h54.6M104.1 160v7.6M104.1 175.3v5M120.6 160h28M143.5 163.8v3.8"/>
<path d="M143.5 175.3v3.8M40.6 184.2h7.7M55.9 184.2h7.6M71.1 184.2h11.4M124.5 184.2h2.5M134.6 184.2h1.3M143.5 189.2v3.8h3.8"/>
</g>
<g fill="none" stroke="#000084" stroke-width=".18">
<path d="M196.2 32.4l1.3 1.2M196.2 29.9l1.3 1.2M197.5 32.4l-1.3 1.2M197.5 29.9l-1.3 1.2M196.2 57.8l1.3 1.2M196.2 55.3l1.3 1.2M197.5 57.8l-1.3 1.2M197.5 55.3l-1.3 1.2M226.7 42.6l1.2 1.2M226.7 40l1.2 1.2M226.7 47.7l1.2 1.2M227.9 42.6l-1.2 1.2"/>
<path d="M227.9 40l-1.2 1.2M227.9 47.7l-1.2 1.2M196.2 60.4l1.3 1.2M196.2 62.9l1.3 1.2M196.2 68l1.3 1.2M196.2 65.4l1.3 1.2M197.5 60.4l-1.3 1.2M197.5 62.9l-1.3 1.2M197.5 68l-1.3 1.2M197.5 65.4l-1.3 1.2M226.7 68l1.2 1.2M226.7 73.1l1.2 1.2"/>
<path d="M226.7 70.5l1.2 1.2M227.9 68l-1.2 1.2M227.9 73.1l-1.2 1.2M227.9 70.5l-1.2 1.2M103.5 146.7l1.2 1.2M103.5 151.8l1.2 1.2M104.7 146.7l-1.2 1.2M104.7 151.8l-1.2 1.2"/>
</g>
<g fill="#009600" stroke="#009600" stroke-width=".18">
<circle cx="81.3" cy="33" r=".46"/>
<circle cx="115.6" cy="47" r=".46"/>
<circle cx="120.6" cy="71.1" r=".46"/>
<circle cx="81.3" cy="43.2" r=".46"/>
<circle cx="81.3" cy="71.1" r=".46"/>
<circle cx="228.6" cy="105.4" r=".46"/>
<circle cx="228.6" cy="115.6" r=".46"/>
<circle cx="236.2" cy="125.7" r=".46"/>
<circle cx="241.3" cy="105.4" r=".46"/>
<circle cx="180.3" cy="125.7" r=".46"/>
<circle cx="180.3" cy="144.8" r=".46"/>
<circle cx="180.3" cy="139.7" r=".46"/>
<circle cx="180.3" cy="110.5" r=".46"/>
<circle cx="195.6" cy="125.7" r=".46"/>
<circle cx="268" cy="66" r=".46"/>
<circle cx="254" cy="66" r=".46"/>
<circle cx="257.8" cy="63.5" r=".46"/>
<circle cx="257.8" cy="88.9" r=".46"/>
<circle cx="243.8" cy="35.6" r=".46"/>
<circle cx="241.3" cy="115.6" r=".46"/>
<circle cx="236.2" cy="115.6" r=".46"/>
<circle cx="236.2" cy="132.1" r=".46"/>
<circle cx="251.5" cy="138.4" r=".46"/>
<circle cx="251.5" cy="132.1" r=".46"/>
<circle cx="251.5" cy="125.7" r=".46"/>
<circle cx="193" cy="20.3" r=".46"/>
<circle cx="181.6" cy="20.3" r=".46"/>
<circle cx="151.1" cy="43.2" r=".46"/>
<circle cx="104.1" cy="163.8" r=".46"/>
<circle cx="104.1" cy="149.9" r=".46"/>
<circle cx="76.2" cy="184.2" r=".46"/>
<circle cx="76.2" cy="146.1" r=".46"/>
<circle cx="76.2" cy="176.5" r=".46"/>
<circle cx="76.2" cy="161.3" r=".46"/>
<circle cx="76.2" cy="168.9" r=".46"/>
<circle cx="76.2" cy="153.7" r=".46"/>
<circle cx="47" cy="58.4" r=".46"/>
<circle cx="54.6" cy="35.6" r=".46"/>
<circle cx="54.6" cy="43.2" r=".46"/>
<circle cx="62.2" cy="58.4" r=".46"/>
<circle cx="66" cy="58.4" r=".46"/>
<circle cx="54.6" cy="63.5" r=".46"/>
<circle cx="146" cy="152.4" r=".46"/>
<circle cx="124.5" cy="156.2" r=".46"/>
<circle cx="143.5" cy="163.8" r=".46"/>
<circle cx="143.5" cy="176.5" r=".46"/>
<circle cx="128.3" cy="160" r=".46"/>
<circle cx="44.4" cy="138.4" r=".46"/>
<circle cx="47" cy="63.5" r=".46"/>
<circle cx="47" cy="68.6" r=".46"/>
<circle cx="47" cy="77.5" r=".46"/>
<circle cx="68.6" cy="114.3" r=".46"/>
<circle cx="49.5" cy="104.1" r=".46"/>
</g>
<text font-size="2.8" fill="#840000" x="178" y="190.9">Lighthouse</text>
<g font-size="2.1" fill="#840000">
<text x="178" y="169.7">Embedded</text>
<text x="178" y="172.7">into</text>
<text x="184" y="172.7">an</text>
<text x="188.5" y="172.7">Enterprise</text>
<text x="191.1" y="169.7">Implementation</text>
<text x="201.5" y="172.7">Application</text>
<text x="210.1" y="169.7">of</text>
<text x="214.1" y="169.7">an</text>
<text x="218.5" y="169.7">Attendance</text>
<text x="232.6" y="169.7">System</text>
<text x="242.2" y="169.7">for</text>
<text x="247.1" y="169.7">Integration</text>
<text x="178" y="176.5">Author:</text>
<text x="178" y="179.5">Supervisor:</text>
<text x="187.2" y="176.5">Jakub</text>
<text x="191.7" y="179.5">Ing.</text>
<text x="197.2" y="179.5">Michal</text>
<text x="205.7" y="179.5">Bastl,</text>
<text x="213.4" y="179.5">Ph.D</text>
<text x="178" y="184.2">File:</text>
<text x="184.1" y="184.2">lighthouse.kicad_sch</text>
<text x="178" y="187">Sheet:</text>
<text x="178" y="196.9">KiCad</text>
<text x="178" y="194.1">Size:</text>
<text x="184.7" y="194.1">A4</text>
<text x="185.7" y="196.9">E.D.A.</text>
<text x="193.3" y="196.9">9.0.9</text>
<text x="200" y="194.1">Date:</text>
<text x="207" y="194.1">2026-03-25</text>
<text x="263" y="194.3">Rev:</text>
<text x="263" y="196.9">Id:</text>
<text x="267.1" y="196.9">1/4</text>
<text x="269.4" y="194.3">1</text>
</g>
<g font-size="1.8" fill="#840000">
<text x="35" y="11.9">1</text>
<text x="85" y="11.9">2</text>
<text x="135" y="11.9">3</text>
<text x="185" y="11.9">4</text>
<text x="235" y="11.9">5</text>
<text x="285" y="11.9">6</text>
<text x="188.9" y="28.9">EN</text>
<text x="233.8" y="26.4">ESP25</text>
<text x="233.8" y="28.9">ESP35</text>
<text x="10.3" y="35.9">A</text>
<text x="233.8" y="34">ESP34</text>
<text x="233.8" y="31.4">ESP24</text>
<text x="285.3" y="35.9">A</text>
<text x="233.8" y="39.1">RFID_PW</text>
<text x="256.7" y="36.5">MQTT_STS</text>
<text x="233.8" y="51.8">RX</text>
<text x="233.8" y="59.4">PIR</text>
<text x="233.8" y="54.3">TX</text>
<text x="233.8" y="56.8">RFID_PW_SENSE</text>
<text x="233.8" y="61.9">WIFI_STS</text>
<text x="65" y="72.1">USB_SENSE</text>
<text x="102.3" y="72.1">ADS_BAT</text>
<text x="233.8" y="77.2">USB_SENSE</text>
<text x="233.8" y="79.7">ADS_BAT</text>
<text x="233.8" y="82.2">SCAN_DETECTED</text>
<text x="10.3" y="85.9">B</text>
<text x="233.8" y="84.8">ACTIVE_SCAN</text>
<text x="285.3" y="85.9">B</text>
<text x="75.1" y="96.2">EN</text>
<text x="115.5" y="100">ESP34</text>
<text x="116.4" y="97.5">MP28</text>
<text x="35.1" y="105.1">MP28</text>
<text x="115.5" y="105.1">ESP35</text>
<text x="116.4" y="102.6">MP24</text>
<text x="75.1" y="115.3">MP24</text>
<text x="119.7" y="119.1">PIR</text>
<text x="35.5" y="124.1">ESP25</text>
<text x="186.8" y="126.7">EN</text>
<text x="202.1" y="126.7">ESP25</text>
<text x="10.3" y="135.9">C</text>
<text x="285.3" y="135.9">C</text>
<text x="31.7" y="139.4">ESP24</text>
<text x="83.8" y="150.8">RFID_PW_SENSE</text>
<text x="116.5" y="161">RX</text>
<text x="116.8" y="157.2">TX</text>
<text x="29.9" y="162.2">MQTT_STS</text>
<text x="30.9" y="169.9">WIFI_STS</text>
<text x="23.9" y="177.5">SCAN_DETECTED</text>
<text x="10.3" y="185.9">D</text>
<text x="27" y="185.1">ACTIVE_SCAN</text>
<text x="114.9" y="185.1">RFID_PW</text>
<text x="285.3" y="185.9">D</text>
<text x="35" y="199.9">1</text>
<text x="85" y="199.9">2</text>
<text x="135" y="199.9">3</text>
<text x="185" y="199.9">4</text>
<text x="235" y="199.9">5</text>
<text x="285" y="199.9">6</text>
</g>
<g font-size="1.8" fill="#006464">
<text x="172.2" y="17.4">JP2</text>
<text x="195.6" y="16.6">TP4</text>
<text x="57.2" y="23">TP1</text>
<text x="157.9" y="21.2">+3.3V</text>
<text x="195.6" y="19.2">TestPoint</text>
<text x="57.2" y="25.5">TestPoint</text>
<text x="71.1" y="27.5">SW2A</text>
<text x="143.2" y="27.5">D16</text>
<text x="199.9" y="26.3">VDD</text>
<text x="199.9" y="28.8">EN</text>
<text x="214.9" y="28.8">TXD0/IO1</text>
<text x="220.9" y="26.3">IO0</text>
<text x="30.6" y="35.2">J3</text>
<text x="52.1" y="32.6">SF-1206SP100-2</text>
<text x="59.7" y="30.1">F1</text>
<text x="67.8" y="30.1">SW_DPDT_x2</text>
<text x="128.1" y="35.2">SW2B</text>
<text x="142" y="30.1">SS24A</text>
<text x="177.4" y="30.5" transform="rotate(-90 177.4 30.5)">100uF</text>
<text x="179.9" y="30.5" transform="rotate(-90 179.9 30.5)">C16</text>
<text x="199.9" y="31.3">SENSOR_VP</text>
<text x="199.9" y="33.9">SENSOR_VN</text>
<text x="214.6" y="33.9">RXD0/IO3</text>
<text x="220.9" y="31.3">IO2</text>
<text x="15.9" y="37.7">USB_C_Receptacle_PowerOnly_6P</text>
<text x="86.4" y="39.9">Charger</text>
<text x="110.5" y="40.2">SF-1206SP100-2</text>
<text x="118.1" y="37.7">F2</text>
<text x="124.9" y="37.7">SW_DPDT_x2</text>
<text x="142" y="40.2">SS24A</text>
<text x="143.2" y="37.7">D15</text>
<text x="154.9" y="39.9">Step-Up</text>
<text x="164.3" y="39.9">DC-DC</text>
<text x="179.6" y="37.7">GND</text>
<text x="219.7" y="41.5">IO12</text>
<text x="220.9" y="36.4">IO4</text>
<text x="220.9" y="39">IO5</text>
<text x="248.4" y="41.5">10k</text>
<text x="260.4" y="39">+3.3V</text>
<text x="35.8" y="44">VBUS</text>
<text x="87.8" y="44">VIN</text>
<text x="103.6" y="44">+OUT</text>
<text x="103.9" y="47.9">+BAT</text>
<text x="156.4" y="44">IN</text>
<text x="172.5" y="44">OUT</text>
<text x="185.4" y="44">+5V</text>
<text x="219.7" y="44">IO13</text>
<text x="219.7" y="46.6">IO14</text>
<text x="238.8" y="46.6">IO14</text>
<text x="238.8" y="44">IO13</text>
<text x="248.2" y="44">R21</text>
<text x="36.9" y="49.1">CC1</text>
<text x="36.9" y="51.7">CC2</text>
<text x="68.6" y="52.9">R33</text>
<text x="219.7" y="49.1">IO15</text>
<text x="219.7" y="51.7">IO16</text>
<text x="34.1" y="59.3">SHIELD</text>
<text x="36.8" y="56.7">GND</text>
<text x="55.8" y="54.2">R32</text>
<text x="56" y="56.7">5k1</text>
<text x="68.6" y="55.5">5k1</text>
<text x="87.8" y="59.3">GND</text>
<text x="103.6" y="59.3">-OUT</text>
<text x="103.9" y="55.5">-BAT</text>
<text x="156.4" y="59.3">GND-IN</text>
<text x="167.1" y="59.3">GND-OUT</text>
<text x="185.4" y="59.3">GND</text>
<text x="199.9" y="56.7">SDO/SD0</text>
<text x="199.9" y="59.3">SDI/SD1</text>
<text x="219.7" y="54.2">IO17</text>
<text x="219.7" y="56.7">IO18</text>
<text x="219.7" y="59.3">IO19</text>
<text x="261" y="59.9">10k</text>
<text x="56" y="65.6">22uF</text>
<text x="56.5" y="63.1">C10</text>
<text x="83.8" y="65.6">R38</text>
<text x="123.2" y="65.6">R35</text>
<text x="199.9" y="61.8">SHD/SD2</text>
<text x="199.9" y="64.4">SWP/SD3</text>
<text x="219.7" y="61.8">IO21</text>
<text x="219.7" y="64.4">IO22</text>
<text x="261.5" y="61.9">R8</text>
<text x="55.9" y="68.2">100n</text>
<text x="56.5" y="70.7">C18</text>
<text x="83.8" y="68.2">100k</text>
<text x="123.2" y="68.2">100k</text>
<text x="199.9" y="66.9">SCK/CLK</text>
<text x="199.9" y="69.4">SCS/CMD</text>
<text x="219.7" y="66.9">IO23</text>
<text x="219.7" y="69.4">IO25</text>
<text x="219.7" y="72">IO26</text>
<text x="238.8" y="69.4">IO25</text>
<text x="238.8" y="72">IO26</text>
<text x="261" y="69.6">10k</text>
<text x="273.1" y="66.9">+3.3V</text>
<text x="34.2" y="75.8">TestPoint</text>
<text x="36.8" y="73.3">TP2</text>
<text x="83.8" y="75.8">R37</text>
<text x="123.2" y="75.8">R36</text>
<text x="219.7" y="74.5">IO27</text>
<text x="219.7" y="77.1">IO32</text>
<text x="261" y="72.1">R34</text>
<text x="83.8" y="83.4">GND</text>
<text x="83.8" y="78.3">120k</text>
<text x="123.2" y="83.4">GND</text>
<text x="123.2" y="78.3">120k</text>
<text x="219.7" y="79.6">IO33</text>
<text x="219.7" y="82.1">IO34</text>
<text x="261.6" y="78.3">STATUS/SETUP1</text>
<text x="261.6" y="80.9">SW_Push</text>
<text x="47.9" y="89.2" transform="rotate(-90 47.9 89.2)">GND</text>
<text x="185.1" y="84.7">GND</text>
<text x="202.4" y="84.7">GND</text>
<text x="219.7" y="84.7">IO35</text>
<text x="266.7" y="89.8">GND</text>
<text x="113.5" y="94.8">+3.3V</text>
<text x="249.8" y="92.3" transform="rotate(-90 249.8 92.3)">SW_Push</text>
<text x="252.3" y="94.4" transform="rotate(-90 252.3 94.4)">SCAN_TGL1</text>
<text x="53.9" y="98.7">R26</text>
<text x="54.1" y="101.2">10k</text>
<text x="135.9" y="99.9">J1</text>
<text x="231.1" y="99.2">TP3</text>
<text x="231.1" y="101.7">TestPoint</text>
<text x="71.1" y="106.3">BC817-40</text>
<text x="71.1" y="103.7">Q5</text>
<text x="115.3" y="107.5">GND</text>
<text x="135.9" y="102.5">Conn_01x06_Socket</text>
<text x="216.9" y="106.3">+5V</text>
<text x="44.2" y="113.9">Q4</text>
<text x="60.3" y="108.8">R27</text>
<text x="60.4" y="111.4">10k</text>
<text x="163" y="111.4">+3.3V</text>
<text x="233.6" y="112.6">C14</text>
<text x="233.7" y="110.1">10u</text>
<text x="252.3" y="112.9" transform="rotate(-90 252.3 112.9)">VI</text>
<text x="36.6" y="116.4">BC817-40</text>
<text x="116.6" y="116.4">GND</text>
<text x="135.9" y="117.7">J2</text>
<text x="182.9" y="117.7">R20</text>
<text x="198.1" y="117.7">R25</text>
<text x="216.9" y="116.4">GND</text>
<text x="246.9" y="116.4">GND</text>
<text x="255.3" y="115.2">TS1117B</text>
<text x="255.3" y="117.7">U2</text>
<text x="116.6" y="121.5">+5V</text>
<text x="135.9" y="120.2">Conn_01x03_Socket</text>
<text x="182.9" y="120.2">10k</text>
<text x="198.1" y="120.2">10k</text>
<text x="228.2" y="125.4" transform="rotate(-90 228.2 125.4)">1000uF</text>
<text x="230.7" y="122" transform="rotate(-90 230.7 122)">C17</text>
<text x="252.3" y="120.1" transform="rotate(-90 252.3 120.1)">VO</text>
<text x="254.6" y="125.3">C12</text>
<text x="254.6" y="131.7">C13</text>
<text x="254.7" y="127.9">10u</text>
<text x="57.7" y="132.9">R22</text>
<text x="57.9" y="135.5">10k</text>
<text x="102.1" y="132.9">GND</text>
<text x="127" y="136">TP6</text>
<text x="166.6" y="135.5">1u</text>
<text x="166.6" y="132.9">C11</text>
<text x="181.6" y="132.9">EN1</text>
<text x="181.6" y="135.5">SW_Push</text>
<text x="196.9" y="132.9">BOOT1</text>
<text x="196.9" y="135.5">SW_Push</text>
<text x="254" y="134.2">150n</text>
<text x="96.7" y="143.1">120k</text>
<text x="127" y="138.5">TX</text>
<text x="130.8" y="142.3">TP5</text>
<text x="148.6" y="142.3">TP7</text>
<text x="242.1" y="142.8">D12</text>
<text x="260.4" y="139.3">+3.3V</text>
<text x="49.9" y="144.1">D13</text>
<text x="50" y="149.7">LED</text>
<text x="65.4" y="144.6">R24</text>
<text x="66.1" y="149.5">1k</text>
<text x="98.9" y="145.6">R9</text>
<text x="130.8" y="144.9">RX</text>
<text x="140.4" y="149.5">JP1</text>
<text x="148.6" y="149.1">R300</text>
<text x="148.6" y="144.9">TestPoint</text>
<text x="164.8" y="145.6">GND</text>
<text x="241" y="145.4">SS24A</text>
<text x="30.9" y="154.5">+3.3V</text>
<text x="50.1" y="151.5">D14</text>
<text x="65.4" y="152.2">R23</text>
<text x="96.7" y="155.8">100k</text>
<text x="129.3" y="153.3">+5V</text>
<text x="150.1" y="153.3">5V</text>
<text x="50.2" y="157.6">LED</text>
<text x="50.7" y="159.4">D1</text>
<text x="65.4" y="159.6">R10</text>
<text x="66.1" y="156.8">1k</text>
<text x="88.9" y="159.6">TP8</text>
<text x="98.9" y="158.3">R7</text>
<text x="150.1" y="160.9">TX</text>
<text x="150.1" y="157.1">RX</text>
<text x="50.5" y="164.7">LED</text>
<text x="50.7" y="167">D2</text>
<text x="65.4" y="167.2">R11</text>
<text x="66.3" y="164.9">1k</text>
<text x="86.2" y="162.2">TestPoint</text>
<text x="150.1" y="164.7">GND</text>
<text x="50.5" y="172.3">LED</text>
<text x="66.3" y="172.6">1k</text>
<text x="106.7" y="172.3">JP4</text>
<text x="140.6" y="173.3" transform="rotate(-90 140.6 173.3)">JP3</text>
<text x="50.5" y="179.9">LED</text>
<text x="50.7" y="174.6">D3</text>
<text x="65.4" y="174.9">R12</text>
<text x="129.5" y="178.7">R4</text>
<text x="50.7" y="182.2">D4</text>
<text x="65.4" y="182.5">R13</text>
<text x="66.3" y="180.2">1k</text>
<text x="86.4" y="185">GND</text>
<text x="128.9" y="181.2">150</text>
<text x="146.1" y="183.7">Q1</text>
<text x="50.5" y="187.6">LED</text>
<text x="66.3" y="187.8">1k</text>
<text x="105" y="188.2" transform="rotate(-90 105 188.2)">GND</text>
<text x="146.1" y="186.3">BC337</text>
<text x="151.1" y="193.9">GND</text>
</g>
<g font-size="1.8" fill="#a90000">
<text x="197.4" y="25.1">2</text>
<text x="197.4" y="27.7">3</text>
<text x="224.7" y="25.1">25</text>
<text x="224.7" y="27.7">35</text>
<text x="69.1" y="35.3">4</text>
<text x="76.8" y="32.8">2</text>
<text x="197.4" y="30.2">4</text>
<text x="197.4" y="32.8">5</text>
<text x="224.7" y="30.2">24</text>
<text x="224.7" y="32.8">34</text>
<text x="224.7" y="35.3">26</text>
<text x="133.9" y="40.4">3</text>
<text x="224.7" y="37.8">29</text>
<text x="224.7" y="40.4">14</text>
<text x="43.2" y="42.9">A9</text>
<text x="126.3" y="42.9">1</text>
<text x="224.7" y="42.9">16</text>
<text x="224.7" y="45.5">13</text>
<text x="43.1" y="50.5">B5</text>
<text x="43.2" y="48">A5</text>
<text x="224.7" y="48">23</text>
<text x="224.7" y="50.5">27</text>
<text x="224.7" y="53.1">28</text>
<text x="42.6" y="55.6">A12</text>
<text x="43.1" y="58.2">S1</text>
<text x="196.8" y="55.6">21</text>
<text x="196.8" y="58.2">22</text>
<text x="224.7" y="55.6">30</text>
<text x="224.7" y="58.2">31</text>
<text x="196.8" y="60.7">17</text>
<text x="196.8" y="63.2">18</text>
<text x="196.8" y="65.8">20</text>
<text x="224.7" y="60.7">33</text>
<text x="224.7" y="63.2">36</text>
<text x="224.7" y="65.8">37</text>
<text x="196.8" y="68.3">19</text>
<text x="224.7" y="68.3">10</text>
<text x="224.7" y="70.9">11</text>
<text x="224.7" y="73.4">12</text>
<text x="225.4" y="75.9">8</text>
<text x="200" y="83.6">1</text>
<text x="225.4" y="78.5">9</text>
<text x="225.4" y="81">6</text>
<text x="225.4" y="83.6">7</text>
<text x="130.7" y="93.7">1</text>
<text x="68.3" y="101" transform="rotate(-90 68.3 101)">3</text>
<text x="130.7" y="96.3">2</text>
<text x="130.7" y="98.8">3</text>
<text x="130.7" y="101.3">4</text>
<text x="61.5" y="103.9">1</text>
<text x="130.7" y="103.9">5</text>
<text x="130.7" y="106.4">6</text>
<text x="49.3" y="111.2" transform="rotate(-90 49.3 111.2)">2</text>
<text x="68.3" y="108.7" transform="rotate(-90 68.3 108.7)">2</text>
<text x="251.2" y="109.9" transform="rotate(-90 251.2 109.9)">3</text>
<text x="49.3" y="118.8" transform="rotate(-90 49.3 118.8)">3</text>
<text x="55.2" y="114">1</text>
<text x="130.7" y="115.3">1</text>
<text x="130.7" y="117.9">2</text>
<text x="244.4" y="115.3">1</text>
<text x="130.7" y="120.4">3</text>
<text x="251.2" y="122.6" transform="rotate(-90 251.2 122.6)">2</text>
<text x="136.5" y="183.9">2</text>
<text x="143.3" y="181" transform="rotate(-90 143.3 181)">3</text>
<text x="143.3" y="188.7" transform="rotate(-90 143.3 188.7)">1</text>
</g>
<g font-size="1.8" fill="#725600">
<text x="86.4" y="63.3">File:</text>
<text x="91.6" y="63.3">charger.kicad_sch</text>
<text x="154.9" y="63.3">File:</text>
<text x="160.2" y="63.3">setp_up_dc_dc.kicad_sch</text>
<text x="148.6" y="168.7">File:</text>
<text x="153.8" y="168.7">r300.kicad_sch</text>
</g>
</svg>
